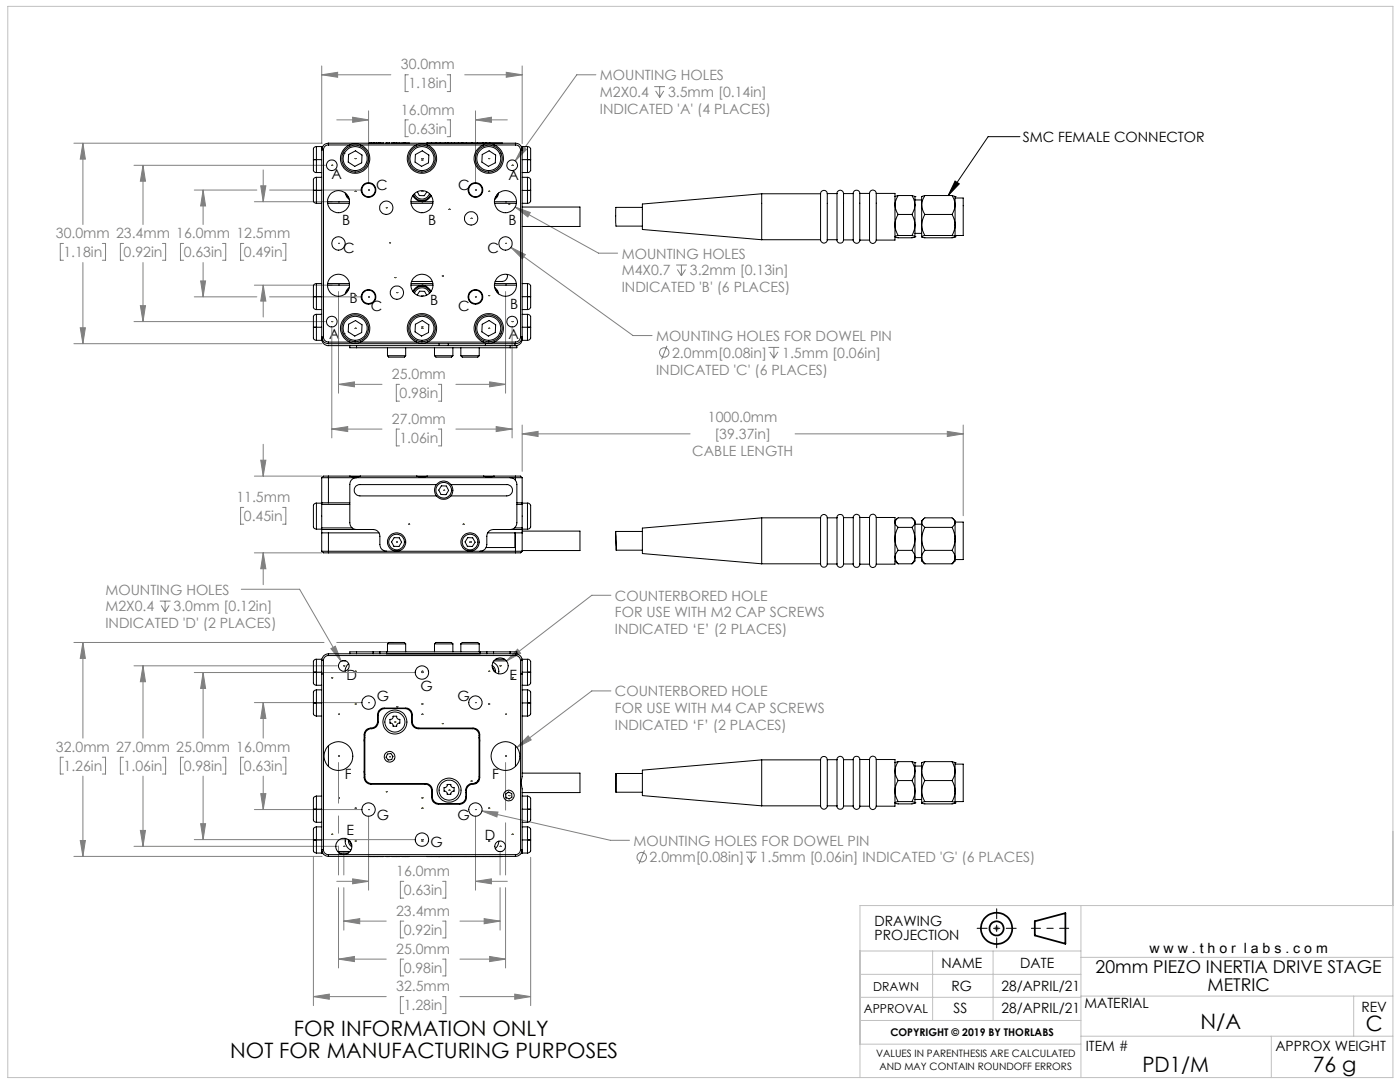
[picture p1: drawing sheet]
<svg xmlns="http://www.w3.org/2000/svg" width="279mm" height="216mm" viewBox="0 0 279 216" stroke-linecap="round" stroke-linejoin="round" font-family="sans-serif">
<g fill="none" stroke="#000" stroke-width=".35">
<path d="M206.5 183.8l6.1-1.6v6.1l-6.1-1.6z"/>
<circle cx="198.9" cy="185.2" r="3.1"/>
<circle cx="198.9" cy="185.2" r="1.4"/>
</g>
<g fill="none" stroke="#808080" stroke-width=".2">
<path d="M64.2 14.9l3.2-.5v1zM64.2 14.9h13.8M64.2 13.2v15.4M81.5 14.9h-.6v3.4h.6M89.3 14.9h.6v3.4h-.6M92.7 14.9h11.5M101 14.4l3.2 .5-3.2 .5zM104.2 13.2v15.4M118.9 14.9h-3.8l-12.3 17.2M130.6 17.3h2.1M130.8 18.1l.9 1.3M131.7 17.3v2.1"/>
<path d="M132.5 18.1l-.8 1.3M14.7 28.6h49.6M16.5 28.6v16.2M16.5 28.6l.5 3.1h-1zM26.7 33h38.2M28.5 33v11.8M28.5 33l.5 3.2h-1zM38.8 37.9h12.5M40.5 37.9l.5 3.2h-1zM40.5 37.9v6.9M52 37.1h1.1l-.6 3.2zM52.5 33.9v6.4"/>
<path d="M53.8 37.9h18.5M67.2 23.9h6.4M70.4 23.4l3.2 .5-3.2 .5zM73.6 22.1v14.6M81.5 23.9h-.6v3.4h.6M89.3 23.9h.6v3.4h-.6M94.9 23.9l3.2-.5v1zM94.9 23.9h6.3M94.9 22.1v14.6M104.3 29.2l.8 .6-2.3 2.3zM12.7 48.6h-.7v3.3h.7M16.5 52.4v16.2"/>
<path d="M20.4 48.6h.7v3.3h-.7M24.7 48.6h-.7v3.3h.7M28.5 52.4v11.8M32.4 48.6h.7v3.3h-.7M36.7 48.6h-.7v3.3h.7M38.8 59.2h12.5M40 56.1h1l-.5 3.1zM40.5 52.4v6.8M44.4 48.6h.6v3.3h-.6M48.6 48.6h-.6v3.3h.6M50.8 40.3h15.5M50.8 56.9h15.5"/>
<path d="M52.5 56.9v6.4M52.5 56.9l.6 3.2h-1.1zM53.8 59.2h18.5M56.4 48.6h.6v3.3h-.6M67.6 58.2v20.3M100.9 58.2v20.3M102 49.4l2.8 1.4-.6 .8zM102 49.4l24.3 17.6h3.8M102.8 41.3l16.7 9.2h3.8M102.8 41.3l3 1.1-.5 .9zM134.9 52.9h2.2M135.2 53.8l.8 1.2"/>
<path d="M136 52.9v2.1M136.8 53.8l-.8 1.2M14.7 68.6h49.6M16 65.4h1l-.5 3.2zM26.7 64.2h38.2M28 61h1l-.5 3.2zM66.2 65.4v22M67.6 76.7h8.6M67.6 76.7l3.1-.5v1zM79.7 76.7h-.6v3.3h.6M87.5 76.7h.6v3.3h-.6M91 76.7h9.9"/>
<path d="M97.7 76.2l3.2 .5-3.2 .5zM102.2 65.4v22M133.1 69l-1.1 2.7M153.4 69.3h2.1M153.6 70.2l.8 1.3M154.4 69.3v2.2M155.3 70.2l-.9 1.3M50.8 95h13.5M52 91.8h1.1l-.6 3.2zM52.5 88.7v6.3M66.2 85.6l3.2-.5v1zM66.2 85.6h10"/>
<path d="M79.7 85.6h-.6v3.4h.6M87.5 85.6h.6v3.4h-.6M91 85.6h11.2M99 85.1l3.2 .5-3.2 .5zM104.2 86.6l3.2-.5v1zM104.2 84.8v9.3M104.2 86.6h33.5M158.7 86.6h33.5M189.1 86.1l3.1 .5-3.1 .5zM192.2 84.8v18.1M31.9 119.9h2.1M32.9 119.9v2.2"/>
<path d="M48.2 117.6h11.6l8.3 14.3M48.6 101.2h-.6v3.4h.6M50.8 110.3h13.5M52.5 110.3v6.4M52.5 110.3l.6 3.2h-1.1zM56.4 101.2h.6v3.4h-.6M121.9 118.8h-3.8l-17 13.1M14.7 128.2h50M16.5 128.2v19.1M16.5 128.2l.5 3.2h-1zM26.7 132.9h40.6M28.5 132.9v14.4"/>
<path d="M28.5 132.9l.5 3.1h-1zM32.2 120.8l.7 1.3M33.8 120.8l-.9 1.3M38.8 134.2h44.1M40.5 134.2l.5 3.2h-1zM40.5 134.2v13.1M66 129.4l.9-.5 1.2 3zM67.2 128.2h11.2M103.3 129.5l.6 .9-2.8 1.5zM121.9 137.9h-3.8l-14.9 11.3M12.7 151.1h-.7v3.3h.7M16.5 154.9v16"/>
<path d="M20.4 151.1h.7v3.3h-.7M24.7 151.1h-.7v3.3h.7M28.5 154.9v14M32.4 151.1h.7v3.3h-.7M36.7 151.1h-.7v3.3h.7M40.5 154.9v12.6M44.4 151.1h.6v3.3h-.6M48.6 151.1h-.6v3.3h.6M50.8 140.2h21.5M52 158.4h1.1l-.6 3.1zM52.5 140.2v7.1M52.5 154.9v6.6"/>
<path d="M52.5 140.2l.6 3.2h-1.1zM56.4 151.1h.6v3.3h-.6M67.6 152.2v8.1M100.9 152.2v9.4M105.4 146.8l.6 .8-2.8 1.6zM14.7 170.9h49.6M16 167.7h1l-.5 3.2zM26.7 168.9h40.6M28 165.7h1l-.5 3.2zM38.8 167.5h44.1M40 164.4h1l-.5 3.1zM50.8 161.5h21.5"/>
<path d="M62.5 171.1v29.6M67.2 175.9h6.4M67.6 162.8v3.5M67.6 168.8v5.8M67.6 177.1v16M68.6 170.1v4.5M68.6 177.1v8.5M70.4 175.4l3.2 .5-3.2 .5zM73.6 162.8v14.8M80.6 175.9h-.7v3.3h.7M88.3 175.9h.7v3.3h-.7M94.9 175.9l3.2-.5v1z"/>
<path d="M94.9 162.8v14.8M94.9 175.9h6.3M96.2 161.8l25.6 5.9h3.8M96.2 161.8l3.2 .2-.2 1zM99.8 170.1v4.5M99.8 177.1v8.5M100.9 164.2v10.4M100.9 177.1v16M105.9 171.1v29.6M128.6 169.7l-1.1 2.7M148.9 170h2.1M149.1 170.9l.8 1.3"/>
<path d="M149.9 170v2.2M150.7 170.9l-.8 1.3M62.5 198.9l3.2-.5v1zM62.5 198.9h14.6M67.6 191.4h9.5M67.6 191.4l3.1-.5v1zM68.6 183.8l3.2-.5v1zM68.6 183.8h8.5M80.6 183.8h-.7v3.3h.7M80.6 191.4h-.7v3.3h.7M80.6 198.9h-.7v3.3h.7M88.3 183.8h.7v3.3h-.7"/>
<path d="M88.3 191.4h.7v3.3h-.7M88.3 198.9h.7v3.3h-.7M91.8 191.4h9.1M91.8 183.8h8M91.8 198.9h14.1M96.6 183.3l3.2 .5-3.2 .5zM97.7 190.9l3.2 .5-3.2 .5zM102.7 198.4l3.2 .5-3.2 .5zM198.4 185.2h1M198.5 184.9l.7 .7M198.9 184.7v1M199.2 184.9l-.7 .7"/>
<circle cx="132.6" cy="70.3" r=".94"/>
<circle cx="128.1" cy="171" r=".95"/>
</g>
<path d="M205.8 185.2h7.5" fill="none" stroke="#000" stroke-width=".2" stroke-dasharray="15.2 1.3 1.3 1.3" stroke-dashoffset="13.4"/>
<path d="M195 185.2h7.8M198.9 181.3v7.8" fill="none" stroke="#000" stroke-width=".2" stroke-dasharray="15.2 1.3 1.3 1.3" stroke-dashoffset="13.2"/>
<g fill="none" stroke="#c0c0c0" stroke-width=".2">
<path d="M1.6 1.3h276.4v213.7h-276.4zM171.6 189.8h44.1M171.6 199h44.1M171.6 194.4h44.1M186.1 189.8v13.8M198.2 189.8v13.8M215.7 198.8h62.3M215.7 180.7v34.3M215.7 191h62.3M270.2 198.8v8M278 180.7h-106.4v34.3M171.6 203.6h44.1"/>
<path d="M171.6 208.4h44.1M215.7 206.8h62.3M253.7 206.8v8.2"/>
</g>
<path d="M190.6 36.1l.9 .6-2.3 2.3zM203.6 27.3h-6.4l-8 11.7" fill="none" stroke="#000" stroke-width=".2"/>
<g fill="none" stroke="#808000" stroke-width=".2">
<path d="M66.2 33h.1M68.6 30.6h.1M70.9 38.2h.1M70.9 31.6h.1M73.6 37.9h.1M84.2 38.2h.1M84.2 31.9h.1M84.2 31.6h.1M94.9 37.9h.1M97.5 38.2h.1M97.5 31.6h.1M99.8 30.6h.1"/>
<path d="M102.2 33h.1M67.6 48.6h.1M67.6 56.9h.1M67.6 40.3h.1M70.9 59h.1M73.6 59.2h.1M77.1 41.5h.1M77.8 48.4h.1M78.8 55.4h.1M79.2 58.4h.1M84.2 59h.1M84.2 56.9h.1"/>
<path d="M84.2 40.3h.1M88.3 55.1h.1M89.6 41.8h.1M94 43.6h.1M94.9 59.2h.1M97.5 59h.1M100.9 48.6h.1M100.9 56.9h.1M100.9 40.3h.1M101.5 40.7h.1M101.6 40.7h.1M66.2 64.2h.1"/>
<path d="M68.6 66.6h.1M70.9 65.5h.1M84.2 65.2h.1M84.2 65.5h.1M84.2 65.2v.1M97.5 65.5h.1M99.8 66.6h.1M102.2 64.2h.1M88.5 97.8h.1M79.1 108.2h.1M81.6 104.6h.1M92.4 104.6h.1"/>
<path d="M93.8 108.2h.1M66.2 135.3h.1M68.6 132.9h.1M70.9 133.9h.1M84.2 134.2h.1M84.2 133.9h.1M97.5 133.9h.1M99.8 132.9h.1M102.2 135.3h.1M67.6 150.9h.1M67.6 142.5h.1M67.6 159.2h.1"/>
<path d="M70.9 140.5h.1M73.6 140.2h.1M77.1 158h.1M77.8 151h.1M78.8 144.1h.1M79.2 141h.1M84.2 140.5h.1M84.2 142.5h.1M84.2 159.2h.1M88.3 144.4h.1M89.6 157.7h.1M94 155.9h.1"/>
<path d="M94.9 140.2h.1M97.5 140.5h.1M100.9 150.9h.1M100.9 142.5h.1M100.9 159.2h.1M101.5 158.7h.1M101.6 158.7h.1M66.2 166.5h.1M68.6 168.9h.1M70.9 161.3h.1M70.9 167.8h.1M73.6 161.5h.1"/>
<path d="M84.2 161.3h.1M84.2 167.5h.1M84.2 167.8h.1M94.9 161.5h.1M97.5 161.3h.1M97.5 167.8h.1M99.8 168.9h.1M102.2 166.5h.1"/>
</g>
<path d="M190.6 36.1l.9 .6-2.3 2.3z" fill="#000"/>
<path d="M52 91.8h1.1l-.6 3.2zM52.5 110.3l.6 3.2h-1.1zM104.2 86.6l3.2-.5v1zM189.1 86.1l3.1 .5-3.1 .5zM52 37.1h1.1l-.6 3.2zM52.5 56.9l.6 3.2h-1.1zM40.5 37.9l.5 3.2h-1zM40 56.1h1l-.5 3.1zM28.5 33l.5 3.2h-1zM28 61h1l-.5 3.2zM16.5 28.6l.5 3.1h-1zM16 65.4h1l-.5 3.2zM67.6 76.7l3.1-.5v1zM97.7 76.2l3.2 .5-3.2 .5zM66.2 85.6l3.2-.5v1zM99 85.1l3.2 .5-3.2 .5zM70.4 23.4l3.2 .5-3.2 .5zM94.9 23.9l3.2-.5v1zM64.2 14.9l3.2-.5v1zM101 14.4l3.2 .5-3.2 .5zM102 49.4l2.2 2.2 .6-.8zM104.3 29.2l-1.5 2.9 2.3-2.3zM102.8 41.3l2.5 2 .5-.9zM28.5 132.9l.5 3.1h-1zM28 165.7h1l-.5 3.2zM40.5 134.2l.5 3.2h-1zM40 164.4h1l-.5 3.1zM52.5 140.2l.6 3.2h-1.1zM52 158.4h1.1l-.6 3.1zM70.4 175.4l3.2 .5-3.2 .5zM94.9 175.9l3.2-.5v1zM67.6 191.4l3.1-.5v1zM97.7 190.9l3.2 .5-3.2 .5zM68.6 183.8l3.2-.5v1zM96.6 183.3l3.2 .5-3.2 .5zM66 129.4l2.1 2.5-1.2-3zM103.3 129.5l-2.2 2.4 2.8-1.5zM105.4 146.8l-2.2 2.4 2.8-1.6zM96.2 161.8l3 1.2 .2-1zM16.5 128.2l.5 3.2h-1zM16 167.7h1l-.5 3.2zM62.5 198.9l3.2-.5v1zM102.7 198.4l3.2 .5-3.2 .5z" fill="#808080"/>
<g fill="none" stroke="#000" stroke-width=".2">
<path d="M62.5 38v2.1l.2 .3 .4 .2M62.5 31.9v2.1l.4 .4h.2M62.5 38h.6M62.5 31.9h.6M63.1 35.4l-.4 .2-.2 .2v2.2M63.1 29.2l-.4 .2-.2 .3v2.2M63.1 35.4v2.6M63.1 38v2.6M63.1 29.2v2.7M63.1 31.9v2.5M63.1 35.4h1.1M63.1 29.2h1.3"/>
<path d="M63.1 34.4h1.1M63.1 38h1.1M63.1 31.9h1.1M64.2 29.2v38.7M64.2 29.6h.1M64.6 29.9v37.3M65.5 28.6a1.33 1.33 0 0 0-1.3 1.3h.4M65.5 28.9a.96 .96 0 0 0-.9 1M65.5 28.6v.3M65.5 28.9h4.3M65.5 28.6h37.4M68.9 38.5l.4 .9 .4 .4"/>
<path d="M69.1 38.7l.5 .8M69.6 30.8l1.3-.7 1.3 .8v1.6l-1.4 .7-1.3-.9zM69.8 28.9l1.1-.2 1 .2M69.8 28.9a2.92 2.92 0 0 0-1.3 4.5 2.92 2.92 0 0 0 4.7 0 2.92 2.92 0 0 0-1.3-4.5M71.9 28.9h11.2M74.1 28.5v.1M74.5 28.5h.1M74.5 28.5l-.8 .1M74.5 28.5v.1M74.6 28.5h.1M74.6 28.5v.1M74.7 28.5l.9 .1"/>
<path d="M74.7 28.5v.1M75.1 28.5v.1M75.7 28.6h.8M76 28.5v.1M77.2 28.5l.6 .1M77.2 28.5l-.2 .1M77.2 28.5v.1M78.5 28.5h.3M78.5 28.5l-.3 .1M78.5 28.5v.1M78.8 28.5h.3M78.8 28.5v.1"/>
<path d="M79.1 28.5l.7 .1M79.1 28.5v.1M80.6 28.5h.3M80.6 28.5l-.4 .1M80.6 28.5v.1M80.9 28.5l.8 .1M80.9 28.5v.1M82.4 39a2 2 0 0 0 1.8 1.2 2 2 0 0 0 1.8-1.2M82.5 38.8a1.81 1.81 0 0 0 1.7 1.2 1.81 1.81 0 0 0 1.7-1.2M82.7 38.6a1.55 1.55 0 0 0 1.5 1.1 1.55 1.55 0 0 0 1.5-1.1M82.9 30.8l1.4-.7 1.3 .8-.1 1.6-1.4 .7-1.3-.9zM83.1 28.9l1.1-.2 1.1 .2"/>
<path d="M83.1 28.9a2.92 2.92 0 0 0-1.2 4.5 2.92 2.92 0 0 0 4.6 0 2.92 2.92 0 0 0-1.2-4.5M83.3 38.2l.4 .8 1 .1 .5-.8M85.3 28.9h11.2M86.1 28.5l-.9 .1M86.1 28.5h.9M86.1 28.5v.1M87 28.5h.9M87 28.5v.1M87.8 28.5h4.4M87.9 28.5v.1M88.9 28.5v.1M89.4 28.5v.1"/>
<path d="M90.1 28.5v.1M90.7 28.5v.1M91.5 28.5v.1M92.2 28.5h.1M92.2 28.5v.1M93.1 28.5l-.8 .1M93.1 28.5v.1M93.1 28.5h1.1M94.2 28.5h1.1M94.2 28.5v.1M95.3 28.5h1.1M95.3 28.5v.1"/>
<path d="M96.2 30.8l1.4-.7 1.3 .8-.1 1.6-1.3 .7-1.3-.9zM96.4 28.5v.1M96.4 28.5l3.8 .1M96.5 28.9l1-.2 1.1 .2M96.5 28.9a2.92 2.92 0 0 0-1.3 4.5 2.92 2.92 0 0 0 4.7 0 2.92 2.92 0 0 0-1.3-4.5M97 28.5v.1M97.8 28.5v.1M98.6 28.9h4.3M99.3 38.7l-.5 .8M99.5 38.5l-.2 .6-.6 .7M102.9 28.6a1.33 1.33 0 0 1 1.3 1.3h-.3M102.9 28.9a1.02 1.02 0 0 1 1 1"/>
<path d="M102.9 28.6v.3M103.9 29.9v37.3M104 29.2h1.3M104.2 29.6h.1M104.2 29.2v38.7M104.2 35.4h1.1M104.2 34.4h1.1M104.2 38h1.1M104.2 31.9h1.1M105.3 35.4l.4 .1 .2 .3v2.2M105.3 29.2l.4 .2 .2 .3v2.2M105.3 38h.6"/>
<path d="M105.3 31.9h.6M105.3 35.4v2.6M105.3 38v2.6M105.3 29.2v2.7M105.3 31.9v2.5M105.9 38v2.1l-.2 .4-.4 .1M105.9 31.9v2.1l-.3 .4h-.3M152 38.7l-23.8 2v5.1l23.8 2M152 38.7v9.1M152 38.7h11.8M163.8 38.7v9.1M165.1 38.6a.67 .67 0 0 0-.7-.6 .67 .67 0 0 0-.6 .7"/>
<path d="M165.1 38.6v9.2M165.1 38.6h1.9M167 38.6a.65 .65 0 0 1 .7-.6 .65 .65 0 0 1 .6 .6M167 38.6v9.3M168.3 38.6v9.3M168.3 38.6h2M170.3 38.6a.65 .65 0 0 1 .6-.6 .65 .65 0 0 1 .7 .6M170.3 38.6v9.3M171.6 38.6v9.3M171.6 38.6h1.9M173.5 38.6a.67 .67 0 0 1 .7-.7 .67 .67 0 0 1 .7 .7M173.5 38.6v9.3"/>
<path d="M174.9 38.6v9.3M174.9 38.6h3.7v9.3h-3.7M179.2 39a3.1 3.1 0 0 0 0 3.8M179.2 39l-.6 .2M179.2 39h2.8M182 39l.4 .7 .2 1.2M182 39l.6 .2M182.6 39.2h.1M182.6 39.2v1.7M182.6 39.9h1.3M183.9 39.2v1.7M183.9 39.2h.1"/>
<path d="M184.6 39l-.6 1.3-.1 .6M184.6 39l-.6 .2M184.6 39h5.4M190 39l.4 .7 .2 1.2M190 39l.6 .2M190.6 39.2h.1M190.6 39.5h1.6v7.5h-1.6M190.6 39.2v1.7M62.5 59.2v2.1l.2 .3 .4 .2M62.5 59.2h.6M63.1 56.6l-.4 .2-.2 .2v2.2M63.1 56.6v2.6"/>
<path d="M63.1 59.2v2.6M63.1 40.6h1.1M63.1 56.6h1.1M63.1 59.2h1.1M65.3 40.3h4.4M65.3 56.9h4.4M65.4 40.6h4.3M65.4 56.6h4.3M69.6 57.6l-.5 .8M69.7 57.4l-.4 .4-.4 .8M82 40.3h4.4M82 56.9h4.4"/>
<path d="M82.1 40.6h4.3M82.1 56.6h4.3M82.2 56.2h4.1M82.4 58.1a2 2 0 0 1 1.8-1.1 2 2 0 0 1 1.8 1.1M82.5 58.3a1.81 1.81 0 0 1 1.7-1.2 1.81 1.81 0 0 1 1.7 1.2M82.7 58.5a1.55 1.55 0 0 1 1.5-1.1 1.55 1.55 0 0 1 1.5 1.1M83.3 58.9l.4-.8h1l.5 .8M98.7 40.3h4.4M98.7 56.9h4.4M98.7 40.6h4.3M98.7 56.6h4.3M98.7 57.4l.6 .7 .2 .5"/>
<path d="M98.8 57.6l.5 .8M101.2 54.8a1.07 1.07 0 0 1-1 1.4h-1.4M104.2 41.3h11.5v3.9h-11.5M104.2 40.6h1.1M104.2 56.6h1.1M104.2 59.2h1.1M105.3 56.6l.4 .1 .2 .3v2.2M105.3 59.2h.6M105.3 56.6v2.6M105.3 59.2v2.6M105.9 59.2v2.1l-.2 .4-.4 .1M128.2 41.4h-5.3v.4v3.3h5.3"/>
<path d="M152 47.8h11.8M163.8 47.8a.67 .67 0 0 0 .6 .7 .67 .67 0 0 0 .7-.7M165.1 47.8h1.9M167 47.9a.65 .65 0 0 0 .7 .6 .65 .65 0 0 0 .6-.6M168.3 47.9h2M170.3 47.9a.65 .65 0 0 0 .6 .6 .65 .65 0 0 0 .7-.6M171.6 47.9h1.9M173.5 47.9a.67 .67 0 0 0 .7 .7 .67 .67 0 0 0 .7-.7M179.2 42.8a3.7 3.7 0 0 0 0 4.2M179.2 47l-.6 .2 .6 .2h2.8l.6-.2M179.2 47h2.8M179.2 42.8h2.8"/>
<path d="M182 42.8l.4 1 .2 1.1M182 47l.6 .2M182.6 44.9l-.1 .7-.5 1.4M182.6 40.9l-.1 .8-.5 1.1M182.6 40.9v4M182.6 44.9v2.3M182.6 47.2h.1M182.6 46.6h1.3M183.9 40.9v4M183.9 40.9l.1 .7 .6 1.2M183.9 44.9l.2 1.1 .5 1M183.9 44.9v2.3"/>
<path d="M183.9 47.2l.7 .2h5.4l.6-.2M183.9 47.2h.1M184.6 42.8l-.6 1.3-.1 .8M184.6 47l-.7 .2M184.6 47h5.4M184.6 42.8h5.4M190 42.8l.4 1 .2 1.1M190 47l.6 .2M190.6 44.9l-.1 .7-.5 1.4M190.6 40.9l-.1 .8-.5 1.1M190.6 40.9v4M190.6 44.9v2.3"/>
<path d="M190.6 47.2h.1M62.5 65.3v2.2l.2 .2 .4 .2M62.5 65.3h.6M63.1 62.7l-.4 .2-.2 .2v2.2M63.1 62.7v2.6M63.1 65.3v2.6M63.1 61.8h1.1M63.1 62.7h1.1M63.1 67.9h1.3M63.1 65.3h1.1M64.2 67.6h.1M64.2 67.9l.4 .7 .7 .4h4.5"/>
<path d="M64.6 67.2a1.02 1.02 0 0 0 .9 1.1M64.6 67.2h-.4a1.33 1.33 0 0 0 1.3 1.4M65.5 68.3v.3M65.5 68.3h4.3M65.5 68.6h37.4M69.6 64.7l1.3-.7 1.3 .8v1.6l-1.4 .7-1.3-.9zM69.8 68.3a2.94 2.94 0 0 1-1.3-4.6 2.94 2.94 0 0 1 4.7 0 2.94 2.94 0 0 1-1.3 4.6M69.8 68.3l.7 .1 1.4-.1M69.8 69v.4h1.4M69.8 69h1.4M71.2 69h30.6M71.2 69v.4"/>
<path d="M71.2 69.4h30.6M71.9 68.3h11.2M77.3 71h3.7M77.3 71l.3 .3h2a1.38 1.38 0 0 0 1.4-.3M77.3 69.4v1.6M81 69.4v1.6M82.9 64.7l1.4-.7 1.3 .8-.1 1.6-1.4 .7-1.3-.9zM83.1 68.3a2.94 2.94 0 0 1-1.2-4.6 2.94 2.94 0 0 1 4.7 0 2.94 2.94 0 0 1-1.3 4.6M83.1 68.3l.8 .1 1.4-.1M85.3 68.3h11.2M86.7 71h3.7M86.7 71a1.69 1.69 0 0 0 1.5 .3h1.9l.3-.3"/>
<path d="M86.7 69.4v1.6M87.6 68.6v.4M89.5 68.6v.4M90.4 69.4v1.6M92 71h3.6M92 71a1.69 1.69 0 0 0 1.5 .3h1.9l.2-.3M92 69.4v1.6M95.6 69.4v1.6M96.2 64.7l1.4-.7 1.3 .8-.1 1.6-1.3 .7-1.3-.9zM96.5 68.3a2.94 2.94 0 0 1-1.3-4.6 2.94 2.94 0 0 1 4.7 0 2.94 2.94 0 0 1-1.3 4.6M96.5 68.3l.7 .1 1.4-.1M96.9 68.6v.4"/>
<path d="M98.6 68.3h4.3M101.8 69h1.4v.4h-1.4M101.8 69v.4M102.8 68.6v.4M102.9 68.3v.3M103.9 67.2a1.09 1.09 0 0 1-1 1.1M103.9 67.2h.3a1.33 1.33 0 0 1-1.3 1.4M104 67.9h1.3M104.2 67.9l-.2 .5-.4 .4-.7 .2M104.2 67.6h.1M104.2 61.8h1.1M104.2 62.7h1.1"/>
<path d="M104.2 65.3h1.1M105.3 62.7l.4 .1 .2 .3v2.2M105.3 65.3h.6M105.3 62.7v2.6M105.3 65.3v2.6M105.9 65.3v2.2l-.2 .3-.4 .1M64.2 95.3h40M64.2 95.3v14.7M65.5 95h-.9l-.4 .3M65.5 95v5.3M65.5 95h4.3M69.8 95l.7 .2 1.4-.2"/>
<path d="M69.8 95h2.1M71.2 95.3a1.33 1.33 0 0 0-1.4 1.4v7.6a1.33 1.33 0 0 0 1.4 1.4M71.9 95h11.2M83.1 95l.8 .2 1.4-.2M83.1 95h2.2M85.3 95h11.2M87.1 96.7h-15.3a1.13 1.13 0 0 0-1.1 1.1 1.13 1.13 0 0 0 1.1 1.2h15.3M88.1 96.9l1 .1 .4 .9-.5 .8h-1l-.4-.9zM90 96.7h11.1a1.13 1.13 0 0 1 1.2 1.1 1.13 1.13 0 0 1-1.2 1.2h-11.1M96.5 95l.7 .2 1.4-.2M96.5 95h2.1M98.6 95h4.3"/>
<path d="M101.8 95.3a1.33 1.33 0 0 1 1.4 1.4v7.6a1.33 1.33 0 0 1-1.4 1.4M102.9 95h1l.3 .3M102.9 95v.8M104.2 95.3v14.7M63.1 100.4v5.2M63.1 100.4a.71 .71 0 0 0-.6 1v3a.86 .86 0 0 0 .6 1.2M63.1 100.4h1.1M63.1 105.6h1.1M64.2 110h40M64.2 110l.4 .3h.9M64.2 106.3h1.3M64.2 100.3h1.3"/>
<path d="M64.2 105.7h10.3a1.33 1.33 0 0 1 1.3 1.3v1.7a1.33 1.33 0 0 0 1.4 1.3M64.2 105.3h6.1M64.2 100.6h5.6M65.5 106.3v4M65.5 110.3h37.4M65.5 106.3h10.1M65.5 100.3h4.3M78.7 107.3h1l.5 .9-.6 .8h-1l-.5-.9zM93.3 107.3h1l.5 .9-.5 .8h-1l-.5-.9zM97.3 106.3h5.5M102.7 105.3h1.5M102.8 106.3h.1"/>
<path d="M102.8 106.3v3h-5.8M102.9 106.3h1.3M102.9 106.3v4M103.2 100.3h1M103.2 100.6h1M104.2 110l-.3 .3h-1M104.2 110l-.2 .1M104.2 106h11.5v3.9h-11.5M104.2 105.7h-5.7a1.33 1.33 0 0 0-1.3 1.3v1.7a1.33 1.33 0 0 1-1.4 1.3M104.2 100.4h1.1M104.2 105.6h1.1M105.3 100.4v5.2"/>
<path d="M105.3 100.4a.71 .71 0 0 1 .6 1v3a.86 .86 0 0 1-.6 1.2M122.9 106l.1 3.8zM122.9 106h5.3M123 109.8h5.2M152 103.3v9.2M152 103.3l-23.8 2.1v5.1l23.8 2M152 103.3h11.8M152 112.5h11.8M163.8 103.3a.67 .67 0 0 1 .6-.7 .67 .67 0 0 1 .7 .7M163.8 112.5a.67 .67 0 0 0 .6 .7 .67 .67 0 0 0 .7-.7M163.8 103.3v9.2M165.1 103.3v9.2"/>
<path d="M165.1 112.5h1.9M165.1 103.3h1.9M167 112.5a.65 .65 0 0 0 .7 .7 .65 .65 0 0 0 .6-.7M168.3 103.3a.67 .67 0 0 0-.8-.7 .67 .67 0 0 0-.5 .9v9M168.3 103.3v9.2M168.3 103.3h2M168.3 112.5h2M170.3 112.6a.65 .65 0 0 0 .6 .6 .65 .65 0 0 0 .7-.6M170.3 103.3v9.3M171.6 103.3a.65 .65 0 0 0-.7-.7 .65 .65 0 0 0-.6 .7M171.6 103.3v9.3M171.6 103.3h1.9"/>
<path d="M171.6 112.6h1.9M173.5 103.3a.67 .67 0 0 1 .7-.7 .67 .67 0 0 1 .7 .7M173.5 112.6a.67 .67 0 0 0 .7 .7 .67 .67 0 0 0 .7-.7M173.5 103.3v9.3M174.9 103.3v9.3M174.9 103.3h3.7v9.3h-3.7M178.6 111.9l.6 .6M179 103.5l-.4 .4M179.2 105.2a4.4 4.4 0 0 0 0 4.6M179.2 109.8l-.2 .4a1.66 1.66 0 0 0 .2 2.3M179.2 112.5h2.8M179.2 105.2h2.8"/>
<path d="M179.2 109.8h2.8M182 109.8a1.7 1.7 0 0 1 .6 1.4M182 105.2l.4 1.1 .2 1.2M182.2 103.5l.4 .4v.4M182.6 107.5l-.1 .8-.5 1.5M182.6 107.5v3.7M182.6 104.3l-.2-.5-.4-.5h-2.8a1.03 1.03 0 0 0-.6 1 1.03 1.03 0 0 0 .6 .9M182.6 111.2l-.2 .8-.4 .5M182.6 104.3l-.1 .3-.5 .6M182.6 104.3v3.2M182.6 111.2v.7l-.6 .6M182.6 111.3h1.3"/>
<path d="M182.6 104.6h1.3M183.9 107.5a4.8 4.8 0 0 0 .7 2.3M183.9 104.3v3.2M183.9 104.3l.2 .5 .5 .4M183.9 107.5v3.7M183.9 111.2l.1 .4 .6 .9M183.9 104.3l.3-.6 .4-.4h5.4l.4 .5 .2 .5M183.9 111.2v.7l.7 .6M184.3 103.5l-.4 .4v.4M184.6 105.2l-.6 1.5-.1 .8M184.6 109.8l-.6 .8-.1 .6M184.6 112.5h5.4"/>
<path d="M184.6 105.2h5.4M184.6 109.8h5.4M190 105.2l.4 1.1 .2 1.2M190 109.8l.5 .8 .1 .6M190.2 103.5l.4 .4v.4M190.6 107.5l-.1 .8-.5 1.5M190.6 107.5v3.7M190.6 111.2l-.2 .8-.4 .5M190.6 104.3l-.1 .3-.5 .6M190.6 104.3v3.2M190.6 104.2h1.6v7.5h-1.6M190.6 111.2v.7l-.6 .6"/>
<path d="M62.5 134.1v2.2l.2 .3 .4 .1M62.5 134.1h.6M63.1 137.7l-.4 .1-.2 .3v2.2M63.1 131.6h-.2l-.4 .4v2.1M63.1 137.7v2.6M63.1 134.1v2.6M63.1 131.6v2.5M63.1 137.7h1.1M63.1 136.7h1.1M63.1 131.6h1.1M63.1 134.1h1.1M64.2 131.6v38.6"/>
<path d="M64.2 134.5h.4M64.6 131.8v37.7M65.5 130.8a.96 .96 0 0 0-.9 1M65.5 130.5a1.33 1.33 0 0 0-1.3 1.3h.4M65.5 130.5v.3M65.5 130.8h37.4M65.5 130.5h37.4M68.3 131.9h.6M69.6 132.4l-.6 .9-.1 .6M71.2 130.1h-1.4v.4M71.2 130.1v.4M71.2 130.1h3.3"/>
<path d="M74.5 130.1h1.3M74.5 130.1v.4M75.8 130.1h1.4M75.8 130.1v.4M77.2 130.1v.4M77.2 130.1h18.6M77.3 128.5h3.7M77.3 128.5l.3-.3h2a1.38 1.38 0 0 1 1.4 .3M77.3 128.5v1.6M81 128.5v1.6M82.9 133.9h.1M85.5 133.9h.1"/>
<path d="M86.7 128.5h3.7M86.7 128.5a1.69 1.69 0 0 1 1.5-.3h1.9l.3 .3M86.7 128.5v1.6M90.4 128.5v1.6M92 128.5h3.6M92 128.5a1.69 1.69 0 0 1 1.5-.3h1.9l.2 .3M92 128.5v1.6M95.6 128.5v1.6M95.8 130.1h1.4M95.8 130.1v.4M97.2 130.1h1.3M97.2 130.1v.4"/>
<path d="M98.2 132.8l.5 .4 .2 .7M98.2 133.1l.3 .3 .1 .5M98.4 132.1a1.99 1.99 0 0 1 1.1 2.3M98.5 130.1h3.3M98.5 130.1v.4M98.6 131.9h2.4M98.8 133.9h.1M98.9 133.9l-.1 .3M98.9 131.6h1.8M101.8 130.1h1.4v.4h-.3M101.8 130.1v.4M102.9 130.8a1.02 1.02 0 0 1 1 1"/>
<path d="M102.9 130.5a1.33 1.33 0 0 1 1.3 1.3h-.3M102.9 130.5v.3M103.9 131.8v37.7M103.9 134.5h.3M104.2 131.6h1.1M104.2 131.6v23.6a4.1 4.1 0 0 0 0 2.2v12.8M104.2 137.7h1.1M104.2 136.7h1.1M104.2 134.1h1.1M105.3 137.7l.4 .1 .2 .3v2.2M105.3 131.6h.3l.3 .4v2.1M105.3 134.1h.6"/>
<path d="M105.3 137.7v2.6M105.3 134.1v2.6M105.3 131.6v2.5M105.9 134.1v2.2l-.2 .3-.4 .1M62.5 140.3v2.2l.2 .2 .4 .2M62.5 140.3h.6M63.1 158.9h-.1a.79 .79 0 0 0-.5 1.1v1.5M63.1 158.9v2.6M63.1 140.3v2.6M63.1 158.9h1.1M63.1 142.9h1.1M63.1 140.3h1.1"/>
<path d="M65.5 148.8v4.1M72.7 153.9l.1 .7M72.8 147.1l-.1 .8M75.6 141.9l.8-.6h4.6a1.33 1.33 0 0 1 1.3 1.3v1.3a1.33 1.33 0 0 0 1.3 1.4h10.8a1.33 1.33 0 0 1 1.3 1.3v8.6a1.41 1.41 0 0 1-1.5 1.3l-.7 .3-.3 .5-.1 1.8a1.39 1.39 0 0 1-1.3 1.4h-4.3a1.33 1.33 0 0 1-1.4-1.4v-1.3a1.33 1.33 0 0 0-1.3-1.3h-10.8a1.39 1.39 0 0 1-1.3-1.3v-8.6a1.4 1.4 0 0 1 1.6-1.4l.5-.1 .4-.6 .2-1.9zM75.9 141.8l.9-.4h4a1.33 1.33 0 0 1 1.4 1.3v1.4a1.33 1.33 0 0 0 1.3 1.3h10.8a1.33 1.33 0 0 1 1.3 1.3v8.3a1.54 1.54 0 0 1-1.8 1.4l-.6 .5-.2 .5v1.6a1.33 1.33 0 0 1-1.4 1.3h-4a1.33 1.33 0 0 1-1.3-1.3v-1.3a1.33 1.33 0 0 0-1.4-1.3h-10.7a1.33 1.33 0 0 1-1.4-1.4v-8.3a1.41 1.41 0 0 1 1.6-1.3l.7-.4 .3-.4 .1-2.1zM77.3 150.5l.7-.1 .4 .5-.2 .7-.7 .1-.5-.6zM78.5 142.9h.7v.1a.55 .55 0 0 0 .6 .5v.8a.56 .56 0 0 0-.6 .6h-.7v-.1a.51 .51 0 0 0-.7-.5v-.8a.53 .53 0 0 0 .7-.6zM88.6 157.2h.1a.51 .51 0 0 0 .6-.7h.7v.1a.56 .56 0 0 0 .6 .6v.7l-.4 .1-.2 .2v.3h-.7a.56 .56 0 0 0-.7-.6zM93 158.2h.1M94.8 156.2h.4M95.3 155.9h.2M95.5 155.5h.2"/>
<path d="M95.6 147.1l.1 .8M100.9 158.4l.6-.4 .6 .4 .1 .7-.6 .3-.6-.3zM101.4 158.2h.3M102.9 148.8v4.1M104.2 154.3h11.5v3.9h-11.5M104.2 158.9h1.1M104.2 142.9h1.1M104.2 140.3h1.1M105.3 158.9l.4 .1a1.1 1.1 0 0 1 .2 1.2v1.3M105.3 140.3h.6M105.3 158.9v2.6M105.3 140.3v2.6"/>
<path d="M105.9 140.3v2.2l-.2 .3-.4 .1M122.9 158.1h5.3M122.9 154.3v3.8zM122.9 154.3h5.3M152 151.6v9.2M152 151.6l-23.8 2.1v5l23.8 2.1M152 151.6h11.8M163.8 151.6v9.2M165.1 151.6a.67 .67 0 0 0-.7-.7 .67 .67 0 0 0-.6 .7M165.1 151.6v9.2M165.1 151.6h1.9M167 151.6a.65 .65 0 0 1 .7-.7 .65 .65 0 0 1 .6 .7"/>
<path d="M167 151.6v9a.67 .67 0 0 0 .5 .9 .67 .67 0 0 0 .8-.7M168.3 151.6v9.2M168.3 151.6h2M170.3 151.6a.65 .65 0 0 1 .6-.7 .65 .65 0 0 1 .7 .7M170.3 151.6v9.2M171.6 151.6v9.3M171.6 151.6h1.9M173.5 151.6a.67 .67 0 0 1 .7-.7 .67 .67 0 0 1 .7 .7M173.5 151.6v9.3M174.9 151.6v9.3M174.9 151.6h3.7v9.3h-3.7M179.2 155.8a3.7 3.7 0 0 0 0 4.1"/>
<path d="M179.2 152a3.1 3.1 0 0 0 0 3.8M179.2 159.9l-.6 .3 .6 .2h2.8l.6-.2M179.2 152l-.6 .2M179.2 159.9h2.8M179.2 155.8h2.8M179.2 152h2.8M182 155.8l.4 .9 .2 1.1M182 152a3.1 3.1 0 0 1 .6 1.9M182 159.9l.6 .3M182 152l.6 .2M182.6 152.2h.1M182.6 157.8l-.1 .8-.5 1.3"/>
<path d="M182.6 153.9l-.2 1.2-.4 .7M182.6 153.9v3.9M182.6 157.8v2.4M182.6 152.2v1.7M182.6 159.5h1.3M182.6 152.9h1.3M183.9 157.8l.2 1.1 .5 1M183.9 153.9v3.9M183.9 153.9l.1 .6 .6 1.3M183.9 157.8v2.4M183.9 152.2v1.7M183.9 152.2h.1"/>
<path d="M184.6 155.8l-.6 1.3-.1 .7M184.6 152a3.4 3.4 0 0 0-.7 1.9M184.6 159.9l-.7 .3M184.6 152l-.6 .2M184.6 159.9h5.4M184.6 155.8h5.4M184.6 152h5.4M190 155.8l.4 .9 .2 1.1M190 152l.5 1.1 .1 .8M190 159.9l.6 .3M190 152l.6 .2M190.6 152.2h.1"/>
<path d="M190.6 157.8l-.1 .8-.5 1.3M190.6 153.9l-.2 1.2-.4 .7M190.6 153.9v3.9M190.6 157.8v2.4M190.6 152.5h1.6v7.4h-1.6M190.6 152.2v1.7M62.5 161.5v2.2l.2 .2 .4 .2M62.5 167.6v1.7a.64 .64 0 0 0 .6 .9M62.5 161.5h.6M62.5 167.6h.6M63.1 165l-.3 .1a1.1 1.1 0 0 0-.3 1.3v1.2M63.1 161.5v2.6"/>
<path d="M63.1 167.6v2.6M63.1 165v2.6M63.1 164.1h1.1M63.1 170.2h1.3M63.1 165h1.1M63.1 161.5h1.1M63.1 167.6h1.1M64.2 169.9h.1M64.6 169.5h-.4a1.33 1.33 0 0 0 1.3 1.4M64.6 169.5a.96 .96 0 0 0 .9 1M65.5 170.5v.4M65.5 170.5h37.4"/>
<path d="M65.5 170.9h37.4M67.4 169.9h2.4M67.7 170.2h1.8M68.9 167.3a2.08 2.08 0 0 0 1.1 2.3M69.5 167.8l.3 .8 .4 .3M69.5 167.8h.1M69.6 167.6l-.1 .2M69.8 167.8l.1 .4 .3 .4M73.7 170.9h1.9M73.9 170.9h.1M74.5 170.9h.1M74.8 170.9h.1"/>
<path d="M75.3 170.9h.1M75.7 170.9h.8M76.3 170.9h.1M77 170.9h.3M77.3 170.9h.1M77.8 170.9h-.5M78.2 170.9h.9M79.1 170.9h.1M79.8 170.9h-.7M80.2 170.9h.7M80.9 170.9h.1M81.4 170.9h.1"/>
<path d="M81.7 170.9h-.8M82.9 167.8h.1M85.2 170.9h.9M85.5 167.8h.1M86.1 170.9h.9M86.1 170.9h.1M87 170.9h.7M87 170.9h.1M87.5 170.9h.3M87.7 170.9h5.1M87.7 170.9h.1M89.4 170.9h.1"/>
<path d="M89.5 170.9h.1M90 170.9h.1M90.2 170.9h.1M92.8 170.9h.1M92.9 170.9h.3M92.9 170.9h.1M93.2 170.9h1M93.2 170.9h.1M93.6 170.9h.1M94.2 170.9h1.1M94.2 170.9h.1M95.3 170.9h1.1"/>
<path d="M95.3 170.9h.1M96.4 170.9h.1M97 170.9h.1M97.8 170.9h.1M98.4 170.9h.1M99 170.9h.1M99.5 169.9h.7M99.6 167.9l-.3 .8-.5 .6M99.6 170.9h.1M100.2 170.9h-3.8M102.9 170.5v.4M103.9 169.5a1.02 1.02 0 0 1-1 1"/>
<path d="M103.9 169.5h.3a1.33 1.33 0 0 1-1.3 1.4M104 170.2h1.3M104.2 169.9h.1M104.2 164.1h1.1M104.2 165h1.1M104.2 161.5h1.1M104.2 167.6h1.1M105.3 165l.4 .1a1.1 1.1 0 0 1 .2 1.3v1.2M105.3 161.5h.6M105.3 167.6h.6M105.3 161.5v2.6M105.3 167.6v2.6"/>
<path d="M105.3 165v2.6M105.9 161.5v2.2l-.2 .3-.4 .1M105.9 167.6v1.7a.67 .67 0 0 1-.6 .9M152 160.8h11.8M163.8 160.8a.67 .67 0 0 0 .6 .7 .67 .67 0 0 0 .7-.7M165.1 160.8h1.9M168.3 160.8h2M170.3 160.8a.65 .65 0 0 0 .6 .7 .65 .65 0 0 0 .7-.6M171.6 160.9h1.9M173.5 160.9a.67 .67 0 0 0 .7 .6 .67 .67 0 0 0 .7-.6M182.6 160.2h.1M183.9 160.2l.7 .2h5.4l.6-.2"/>
<path d="M183.9 160.2h.1M190.6 160.2h.1"/>
<circle cx="66.2" cy="33" r="1.06"/>
<circle cx="70.9" cy="31.6" r="2.4"/>
<circle cx="70.9" cy="31.6" r="2.68"/>
<circle cx="73.5" cy="37.9" r="1.46"/>
<circle cx="73.6" cy="37.9" r="1.33"/>
<circle cx="84.2" cy="31.6" r="2.4"/>
<circle cx="84.2" cy="31.6" r="2.68"/>
<circle cx="94.9" cy="37.9" r="1.47"/>
<circle cx="94.9" cy="37.9" r="1.32"/>
<circle cx="97.5" cy="31.6" r="2.4"/>
<circle cx="97.6" cy="31.6" r="2.68"/>
<circle cx="102.2" cy="33" r="1.06"/>
<circle cx="67.5" cy="48.6" r="1.34"/>
<circle cx="67.6" cy="56.9" r="2.21"/>
<circle cx="67.6" cy="40.2" r="2.19"/>
<circle cx="73.5" cy="59.2" r="1.34"/>
<circle cx="73.6" cy="59.2" r="1.47"/>
<circle cx="77.1" cy="41.5" r="1.33"/>
<circle cx="79.2" cy="58.4" r="1.33"/>
<circle cx="84.2" cy="56.9" r="2.21"/>
<circle cx="84.2" cy="40.2" r="2.19"/>
<circle cx="94" cy="43.6" r="1.33"/>
<circle cx="94.9" cy="59.2" r="1.33"/>
<circle cx="94.9" cy="59.2" r="1.47"/>
<circle cx="100.9" cy="48.6" r="1.34"/>
<circle cx="100.9" cy="56.9" r="2.21"/>
<circle cx="100.9" cy="40.2" r="2.19"/>
<circle cx="66.2" cy="64.2" r="1.06"/>
<circle cx="70.9" cy="65.5" r="2.4"/>
<circle cx="70.9" cy="65.5" r="2.68"/>
<circle cx="84.2" cy="65.5" r="2.4"/>
<circle cx="84.2" cy="65.5" r="2.68"/>
<circle cx="97.5" cy="65.5" r="2.4"/>
<circle cx="97.6" cy="65.5" r="2.68"/>
<circle cx="102.2" cy="64.2" r="1.06"/>
<circle cx="88.5" cy="97.8" r="1.56"/>
<circle cx="88.6" cy="97.8" r="1.82"/>
<circle cx="79.1" cy="108.1" r="1.83"/>
<circle cx="79.1" cy="108.2" r="1.57"/>
<circle cx="93.8" cy="108.2" r="1.56"/>
<circle cx="93.8" cy="108.1" r="1.83"/>
<circle cx="68.6" cy="132.9" r="1.07"/>
<circle cx="84.2" cy="134.2" r="1.33"/>
<circle cx="99.8" cy="132.9" r="1.6"/>
<circle cx="67.5" cy="150.9" r="2.87"/>
<circle cx="73.5" cy="140.2" r="1.33"/>
<circle cx="77.8" cy="151" r="1.07"/>
<circle cx="78.8" cy="144.1" r="2.01"/>
<circle cx="78.8" cy="144.1" r="2.4"/>
<circle cx="89.6" cy="157.7" r="2.4"/>
<circle cx="89.6" cy="157.7" r="1.99"/>
<circle cx="94.9" cy="140.2" r="1.33"/>
<circle cx="100.9" cy="150.9" r="2.87"/>
<circle cx="101.5" cy="158.8" r="1.07"/>
<circle cx="68.6" cy="168.9" r="1.59"/>
<circle cx="73.5" cy="161.5" r="1.33"/>
<circle cx="84.2" cy="167.5" r="1.33"/>
<circle cx="94.9" cy="161.5" r="1.33"/>
<circle cx="99.8" cy="168.9" r="1.07"/>
</g>
<g font-size="4.2">
<text x="58.6" y="206.8">FOR INFORMATION ONLY</text>
<text x="239.6" y="205.2">N/A</text>
<text x="272.6" y="205.8">C</text>
<text x="45.9" y="211">NOT FOR MANUFACTURING PURPOSES</text>
<text x="228" y="213.9">PD1/M</text>
<text x="262" y="213.9">76 g</text>
</g>
<g font-size="3.5">
<text x="218.6" y="194.2">20mm PIEZO INERTIA DRIVE STAGE</text>
<text x="241" y="197.7">METRIC</text>
</g>
<g font-size="2.8" fill="#808080">
<text x="80" y="13.9">30.0mm</text>
<text x="81.5" y="17.7">1.18in</text>
<text x="119.7" y="16">MOUNTING HOLES</text>
<text x="80" y="22.9">16.0mm</text>
<text x="119.7" y="22.7">INDICATED 'A' (4 PLACES)</text>
<text x="119.7" y="19.3">M2X0.4</text>
<text x="133.3" y="19.3">3.5mm [0.14in]</text>
<text x="81.5" y="26.6">0.63in</text>
<text x="11.2" y="47.5">30.0mm 23.4mm 16.0mm 12.5mm</text>
<text x="12.7" y="51.3">1.18in</text>
<text x="24.7" y="51.3">0.92in</text>
<text x="36.7" y="51.3">0.63in</text>
<text x="48.7" y="51.3">0.49in</text>
<text x="124.1" y="51.6">MOUNTING HOLES</text>
<text x="124.1" y="58.3">INDICATED 'B' (6 PLACES)</text>
<text x="124.1" y="55">M4X0.7</text>
<text x="137.7" y="55">3.2mm [0.13in]</text>
<text x="130.9" y="68">MOUNTING HOLES FOR DOWEL PIN</text>
<text x="134.1" y="71.4">2.0mm[0.08in]</text>
<text x="156.1" y="71.4">1.5mm [0.06in]</text>
<text x="78.2" y="75.6">25.0mm</text>
<text x="130.9" y="74.7">INDICATED 'C' (6 PLACES)</text>
<text x="79.7" y="79.4">0.98in</text>
<text x="78.2" y="84.6">27.0mm</text>
<text x="79.7" y="88.4">1.06in</text>
<text x="141.3" y="84.3">1000.0mm</text>
<text x="142.6" y="87.6">[39.37in]</text>
<text x="138.2" y="91">CABLE LENGTH</text>
<text x="47.2" y="100.2">11.5mm</text>
<text x="48.7" y="104">0.45in</text>
<text x="21" y="118.6">MOUNTING HOLES</text>
<text x="122.7" y="119.8">COUNTERBORED HOLE</text>
<text x="21" y="122">M2X0.4</text>
<text x="21" y="125.4">INDICATED 'D' (2 PLACES)</text>
<text x="34.6" y="122">3.0mm [0.12in]</text>
<text x="122.7" y="123.2">FOR USE WITH M2 CAP SCREWS</text>
<text x="122.7" y="126.6">INDICATED ‘E’ (2 PLACES)</text>
<text x="122.7" y="138.9">COUNTERBORED HOLE</text>
<text x="122.7" y="142.3">FOR USE WITH M4 CAP SCREWS</text>
<text x="122.7" y="145.6">INDICATED ‘F’ (2 PLACES)</text>
<text x="11.2" y="150">32.0mm 27.0mm 25.0mm 16.0mm</text>
<text x="12.7" y="153.8">1.26in</text>
<text x="24.7" y="153.8">1.06in</text>
<text x="36.7" y="153.8">0.98in</text>
<text x="48.7" y="153.8">0.63in</text>
<text x="126.4" y="168.7">MOUNTING HOLES FOR DOWEL PIN</text>
<text x="129.6" y="172.1">2.0mm[0.08in]</text>
<text x="151.6" y="172.1">1.5mm [0.06in] INDICATED 'G' (6 PLACES)</text>
<text x="79.1" y="174.8">16.0mm</text>
<text x="80.6" y="178.6">0.63in</text>
<text x="79.1" y="182.7">23.4mm</text>
<text x="79.1" y="190.3">25.0mm</text>
<text x="80.6" y="186.5">0.92in</text>
<text x="79.1" y="197.8">32.5mm</text>
<text x="80.6" y="194.1">0.98in</text>
<text x="80.6" y="201.6">1.28in</text>
</g>
<g font-size="2.8">
<text x="204.1" y="28.3">SMC FEMALE CONNECTOR</text>
<text x="66.1" y="35.8">A</text>
<text x="75" y="38">C</text>
<text x="91.4" y="38">C</text>
<text x="101.5" y="36">A</text>
<text x="68.3" y="44.8">B</text>
<text x="85.4" y="44.8">B</text>
<text x="101.5" y="44.8">B</text>
<text x="68.5" y="50.5">C</text>
<text x="97.3" y="50.5">C</text>
<text x="69.7" y="60.4">B</text>
<text x="74" y="62">C</text>
<text x="85.9" y="60.9">B</text>
<text x="91.4" y="62">C</text>
<text x="101.8" y="61.7">B</text>
<text x="65.7" y="67.7">A</text>
<text x="101.5" y="67.7">A</text>
<text x="69.1" y="135.6">D</text>
<text x="83.9" y="137.9">G</text>
<text x="101.7" y="135.6">E</text>
<text x="75.2" y="139.8">G</text>
<text x="91.3" y="139.8">G</text>
<text x="68.8" y="155.5">F</text>
<text x="98.2" y="155.5">F</text>
<text x="69.1" y="166.6">E</text>
<text x="75.2" y="163.7">G</text>
<text x="91.3" y="163.7">G</text>
<text x="96.7" y="167.7">D</text>
<text x="85.9" y="169">G</text>
<text x="174.5" y="184.8">DRAWING</text>
<text x="174.5" y="187.6">PROJECTION</text>
<text x="229.4" y="190.2">w w w . t h o r l a b s . c o m</text>
<text x="187.9" y="193.2">NAME</text>
<text x="189.9" y="197.7">RG</text>
<text x="199.9" y="197.7">28/APRIL/21</text>
<text x="203.6" y="193.2">DATE</text>
<text x="190.3" y="202.2">SS</text>
<text x="199.9" y="202.2">28/APRIL/21</text>
<text x="216.4" y="201.2">MATERIAL</text>
<text x="271.7" y="201.8">REV</text>
<text x="216.7" y="209.7">ITEM #</text>
<text x="254.5" y="209.7">APPROX WEIGHT</text>
</g>
<g font-size="2.5">
<text x="174.2" y="197.7">DRAWN</text>
<text x="172.4" y="202.2">APPROVAL</text>
</g>
<text font-size="2.1" x="177.7" y="206.8">COPYRIGHT © 2019 BY THORLABS</text>
<g font-size="2">
<text x="174.8" y="211">VALUES IN PARENTHESIS ARE CALCULATED</text>
<text x="175.5" y="213.5">AND MAY CONTAIN ROUNDOFF ERRORS</text>
</g>
</svg>
